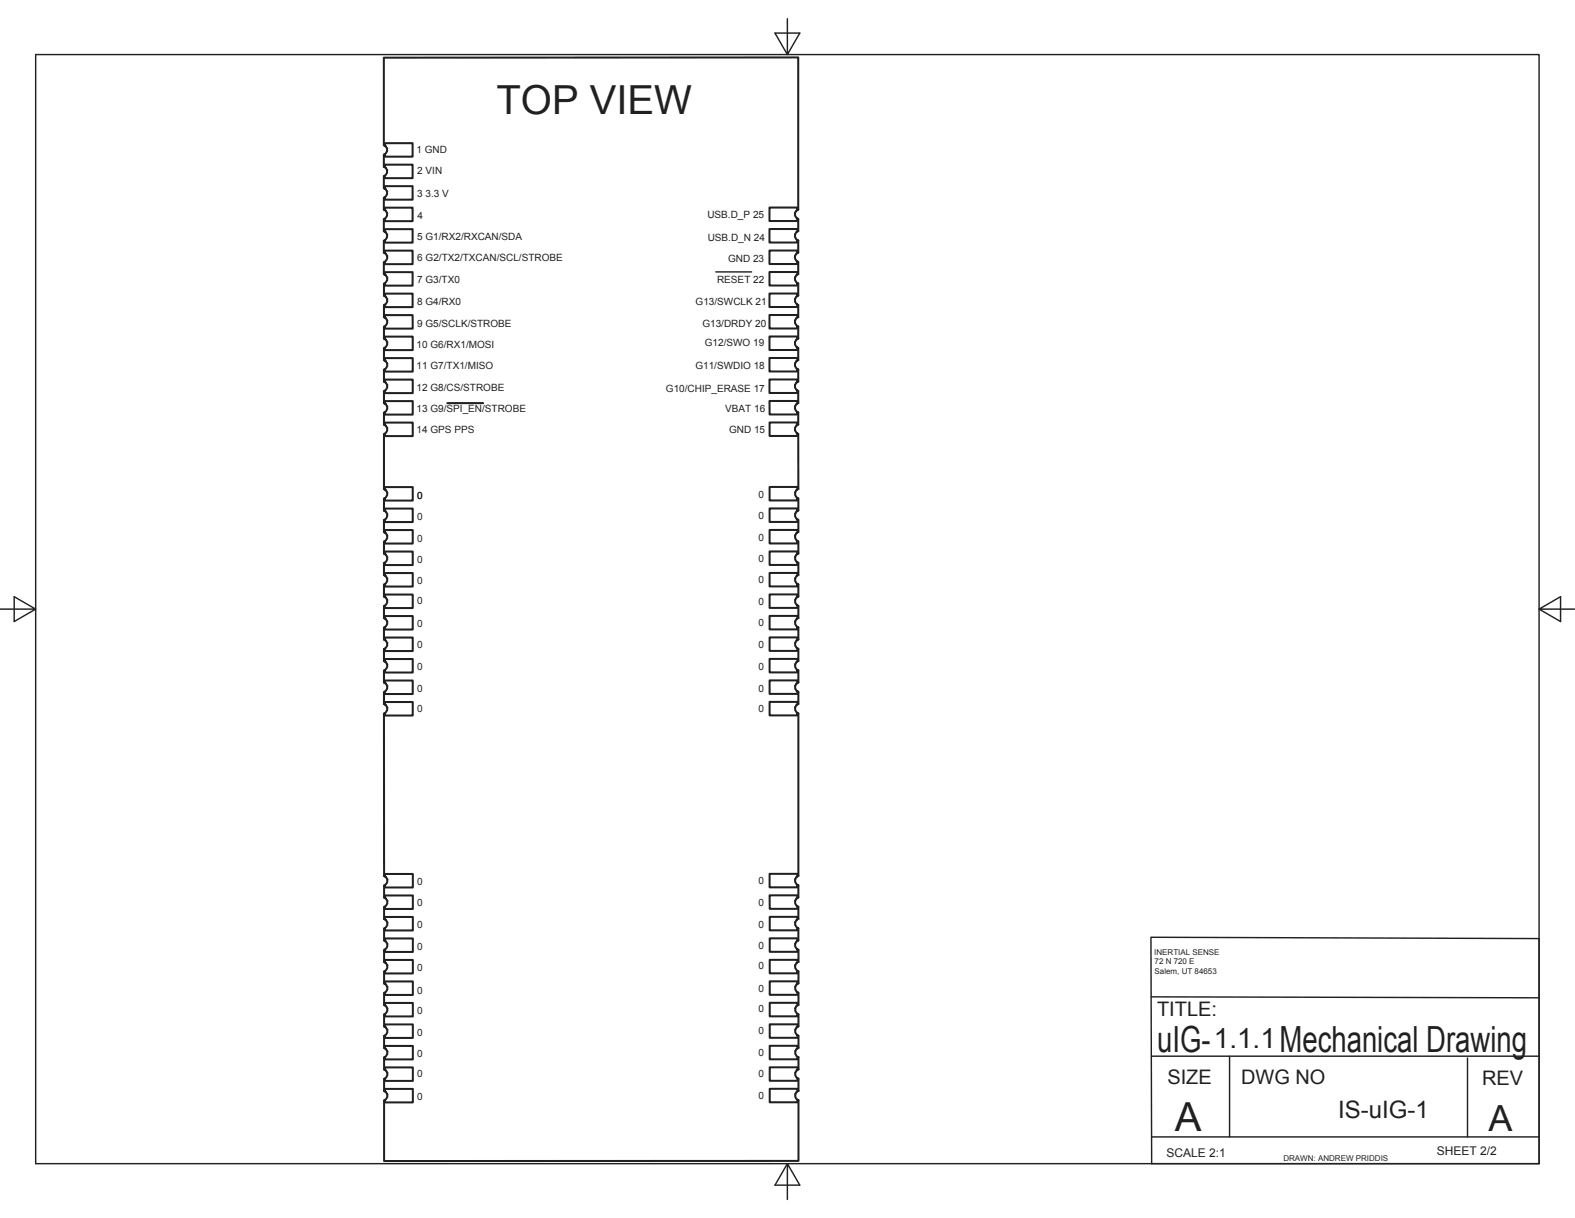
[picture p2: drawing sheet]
<svg xmlns="http://www.w3.org/2000/svg" width="279mm" height="216mm" viewBox="0 0 279 216" stroke-linecap="round" stroke-linejoin="round" font-family="sans-serif">
<g fill="none" stroke="#231f20" stroke-width=".36">
<path d="M68.1 25.8v-15.6h73.5v26.9l-.3 .3M68.1 27.4v2.2M68.1 31.2v2.2M68.1 35.1v2.1M68.1 38.9v2.1M68.1 25.7l.4 .3M68.1 29.5l.4 .3M68.1 33.4l.4 .2M68.1 37.2l.4 .2M68.2 25.4h5v2.4h-5v-.5a.89 .89 0 0 0 0-1.5zM68.2 33h5v2.4h-5v-.4a.89 .89 0 0 0 0-1.6zM68.2 29.2h5v2.4h-5v-.4a.89 .89 0 0 0 0-1.6z"/>
<path d="M68.2 36.8h5v2.4h-5v-.4a.89 .89 0 0 0 0-1.6zM68.3 27.3l-.2 .1M68.3 31.2h-.2M68.3 38.8h-.2M68.3 35h-.2M68.7 26.3h.1M68.7 30.1h.1M68.7 33.9v.1M68.7 37.7v.1M136.5 36.8h5v.4a.89 .89 0 0 0 0 1.6v.4h-5zM141.1 37.7h-.1M141.5 38.8h.1"/>
<path d="M141.6 38.8v2.2l-.3 .2M68.1 42.7v2.1M68.1 46.5v2.1M68.1 54.1v2.1l.4 .2M68.1 57.9v2.1l.4 .3M68.1 41l.4 .2M68.1 44.8l.4 .2M68.1 48.6l.4 .2M68.2 40.6h5v2.4h-4.9v-.4a.9 .9 0 0 0-.1-1.6zM68.3 44.4h4.9v2.4h-4.9v-.4a.89 .89 0 0 0 0-1.5zM68.3 59.7h4.9v2.4h-4.9v-.5a.89 .89 0 0 0 0-1.5zM68.3 48.2h4.9v2.4h-4.9v-.4a.89 .89 0 0 0 0-1.5z"/>
<path d="M68.3 55.9h4.9v2.4h-4.9v-.5a.89 .89 0 0 0 0-1.5zM68.3 52h4.9v2.4h-4.9v-.4a.89 .89 0 0 0 0-1.5zM68.3 42.6l-.2 .1M68.3 46.4l-.2 .1M68.3 50.2l-.2 .1v2.1l.4 .2M68.3 54l-.2 .1M68.3 57.8l-.2 .1M68.7 41.6h.1M68.7 45.4h.1M68.7 49.2h.1M68.7 53h.1M68.7 56.8h.1"/>
<path d="M136.5 40.6h5v.4a.89 .89 0 0 0 0 1.6v.4h-5zM136.5 55.8h5v.5a.89 .89 0 0 0 0 1.5v.4h-5zM136.5 59.6h5v.5a.89 .89 0 0 0 0 1.5v.4h-5zM136.5 48.2h5v.4a.89 .89 0 0 0 0 1.6v.4h-5zM136.5 44.4h5v.4a.89 .89 0 0 0 0 1.6v.4h-5zM136.5 52h5v.5a.89 .89 0 0 0 0 1.5v.4h-5zM141.1 56.8h-.1M141.1 53h-.1M141.1 49.2h-.1M141.1 45.3l-.1 .1M141.1 41.5l-.1 .1M141.5 57.8l.1 .1v2.1"/>
<path d="M141.5 54l.1 .1v2.1M141.5 50.2h.1M141.5 46.4h.1M141.5 42.6h.1M141.6 42.7v2.1M141.6 46.5v2.1M141.6 50.3v2.1M141.6 56.2l-.3 .2M141.6 52.4l-.3 .2M141.6 48.6l-.3 .2M141.6 44.8l-.3 .2M68.1 61.7v2.2"/>
<path d="M68.1 65.5v2.2M68.1 69.3v2.2M68.1 63.8l.4 .3M68.1 67.6l.4 .3M68.1 71.5l.4 .2M68.1 75.3l.4 .2M68.3 63.5h4.9v2.4h-4.9v-.5a.89 .89 0 0 0 0-1.5zM68.3 74.9h4.9v2.4h-4.9v-.4a.89 .89 0 0 0 0-1.6zM68.3 71.1h4.9v2.4h-4.9v-.4a.89 .89 0 0 0 0-1.6zM68.3 67.3h4.9v2.4h-4.9v-.4a.89 .89 0 0 0 0-1.6zM68.3 61.6l-.2 .1M68.3 65.4l-.2 .1"/>
<path d="M68.3 69.3h-.2M68.3 73.1h-.2v2.2M68.3 76.9h-.2v9.8l.4 .2M68.7 60.6h.1M68.7 64.4h.1M68.7 68.2h.1M68.7 72v.1M68.7 75.8v.1M79.4 71.5h6.3M136.5 67.3h5v.4a.89 .89 0 0 0 0 1.5v.5h-5zM136.5 63.5h5v.4a.89 .89 0 0 0 0 1.5v.4h-5zM136.5 71.1h5v.4a.89 .89 0 0 0 0 1.5v.5h-5z"/>
<path d="M136.5 74.9h5v.4a.89 .89 0 0 0 0 1.6v.4h-5zM141.1 75.8h-.1M141.1 72h-.1M141.1 68.2h-.1M141.1 64.4h-.1M141.1 60.6h-.1M141.5 76.9h.1M141.5 73l.1 .1M141.5 69.2l.1 .1v2.1l-.3 .3M141.5 65.4l.1 .1v2.1l-.3 .3M141.5 61.6l.1 .1v2.1l-.3 .2M141.6 73.1v2.1l-.3 .3"/>
<path d="M141.6 76.9v9.8M141.6 60l-.3 .2M68.1 96v2.1l.4 .3M68.1 99.8v2.1l.4 .3M68.3 97.8h4.9v2.4h-4.9v-.5a.89 .89 0 0 0 0-1.5zM68.3 94h4.9v2.4h-4.9v-.5a.89 .89 0 0 0 0-1.5zM68.3 90.1h4.9v2.4h-4.9v-.4a.89 .89 0 0 0 0-1.5zM68.3 86.3h4.9v2.4h-4.9v-.4a.89 .89 0 0 0 0-1.5zM68.3 88.3l-.2 .1v2.1l.4 .2M68.3 92.1l-.2 .1v2.1l.4 .2M68.3 95.9l-.2 .1M68.3 99.7l-.2 .1"/>
<path d="M68.7 87.3h.1M68.7 91.1h.1M68.7 94.9h.1M68.7 98.7h.1M136.5 90.1h5v.5a.89 .89 0 0 0 0 1.5v.4h-5zM136.5 86.3h5v.4a.9 .9 0 0 0 0 1.6v.4h-5zM136.5 93.9h5v.5a.89 .89 0 0 0 0 1.5v.4h-5zM136.5 97.7h5v.5a.89 .89 0 0 0 0 1.5v.4h-5zM141.1 94.9h-.1M141.1 91.1h-.1M141.1 87.3h-.1M141.1 98.7h.1"/>
<path d="M141.5 95.9l.1 .1v2.1M141.5 92.1l.1 .1M141.5 88.3h.1M141.5 99.7l.1 .1M141.6 94.3l-.3 .2M141.6 90.5l-.3 .2M141.6 86.7l-.3 .2M141.6 88.4v2.1M141.6 92.2v2.1M141.6 99.8v2.1M141.6 98.1l-.3 .2M68.1 103.6v2.2"/>
<path d="M68.1 107.4v2.2M68.1 111.3v2.1M68.1 105.7l.4 .3M68.1 109.6l.4 .2M68.1 113.4l.4 .2M68.1 117.2l.4 .2M68.3 113h4.9v2.4h-4.9v-.4a.89 .89 0 0 0 0-1.6zM68.3 109.2h4.9v2.4h-4.9v-.4a.89 .89 0 0 0 0-1.6zM68.3 105.4h4.9v2.4h-4.9v-.4a.89 .89 0 0 0 0-1.6zM68.3 101.6h4.9v2.4h-4.9v-.5a.89 .89 0 0 0 0-1.5zM68.3 116.8h4.9v2.4h-4.9v-.4a.89 .89 0 0 0 0-1.6zM68.3 103.5l-.2 .1"/>
<path d="M68.3 107.4h-.2M68.3 111.2h-.2M68.3 115h-.2v2.2M68.3 118.8h-.2v2.2M68.7 102.5h.1M68.7 106.3h.1M68.7 110.1v.1M68.7 113.9v.1M68.7 117.8h.1M136.5 101.6h5v.4a.89 .89 0 0 0 0 1.5v.4h-5zM136.5 109.2h5v.4a.89 .89 0 0 0 0 1.5v.5h-5zM136.5 116.8h5v.4a.89 .89 0 0 0 0 1.6v.4h-5z"/>
<path d="M136.5 113h5v.4a.89 .89 0 0 0 0 1.6v.4h-5zM136.5 105.4h5v.4a.89 .89 0 0 0 0 1.5v.5h-5zM141.1 117.7v.1M141.1 113.9h.1M141.1 110.1h.1M141.1 106.3h.1M141.1 102.5h.1M141.5 118.8h.1M141.5 115h.1M141.5 111.1l.1 .1M141.5 107.3l.1 .1M141.5 103.5l.1 .1"/>
<path d="M141.6 103.6v2.1M141.6 107.4v2.2M141.6 111.2v2.2M141.6 115v2.2M141.6 118.9v2.1M141.6 117.2l-.3 .2M141.6 113.3l-.3 .3M141.6 109.5l-.3 .3M141.6 105.7l-.3 .3M141.6 101.9l-.3 .2M68.1 121l.4 .2M68.3 124.4h4.9v2.4h-4.9v-.4a.89 .89 0 0 0 0-1.5z"/>
<path d="M68.3 120.6h4.9v2.4h-4.9v-.4a.89 .89 0 0 0 0-1.5zM68.3 122.6l-.2 .1v2.1l.4 .2M68.3 126.4l-.2 .1v28.8M68.7 121.6h.1M68.7 125.4h.1M136.5 120.6h5v.4a.89 .89 0 0 0 0 1.6v.4h-5zM136.5 124.4h5v.4a.89 .89 0 0 0 0 1.6v.4h-5zM141.1 125.4h.1M141.1 121.5v.1M141.5 126.4h.1M141.5 122.6h.1M141.6 122.7v2.1"/>
<path d="M141.6 126.5v28.8M141.6 124.8l-.3 .2M141.6 121l-.3 .2M68.1 155.3l.4 .2M68.1 159.1l.4 .2M68.3 154.9h4.9v2.4h-4.9v-.4a.89 .89 0 0 0 0-1.6zM68.3 158.7h4.9v2.4h-4.9v-.4a.89 .89 0 0 0 0-1.5zM68.3 156.9h-.2v2.2M68.7 155.9h.1M68.7 159.7h.1M136.5 158.7h5v.4a.89 .89 0 0 0 0 1.6v.4h-5zM136.5 154.9h5v.4a.89 .89 0 0 0 0 1.6v.4h-5z"/>
<path d="M141.1 159.6v.1M141.1 155.8v.1M141.5 156.9h.1M141.6 157v2.1M141.6 159.1l-.3 .2M141.6 155.3l-.3 .2M68.1 179.8v2.1l.4 .3M68.1 162.9l.4 .2M68.3 166.3h4.9v2.4h-4.9v-.4a.89 .89 0 0 0 0-1.5zM68.3 170.2h4.9v2.4h-4.9v-.5a.89 .89 0 0 0 0-1.5zM68.3 177.8h4.9v2.4h-4.9v-.5a.89 .89 0 0 0 0-1.5zM68.3 174h4.9v2.4h-4.9v-.5a.89 .89 0 0 0 0-1.5z"/>
<path d="M68.3 162.5h4.9v2.4h-4.9v-.4a.89 .89 0 0 0 0-1.5zM68.3 160.7l-.2 .1v2.1M68.3 164.5l-.2 .1v2.1l.4 .2M68.3 168.3l-.2 .1v2.1l.4 .2M68.3 172.1l-.2 .1v2.1l.4 .3M68.3 175.9l-.2 .1v2.2l.4 .2M68.3 179.7l-.2 .1M68.7 163.5h.1M68.7 167.3h.1M68.7 171.1h.1M68.7 174.9h.1M68.7 178.7h.1"/>
<path d="M136.5 177.8h5v.4a.89 .89 0 0 0 0 1.5v.4h-5zM136.5 162.5h5v.4a.89 .89 0 0 0 0 1.6v.4h-5zM136.5 170.1h5v.5a.89 .89 0 0 0 0 1.5v.4h-5zM136.5 166.3h5v.5a.89 .89 0 0 0 0 1.5v.4h-5zM136.5 173.9h5v.5a.9 .9 0 0 0 0 1.5v.4h-5zM141.1 178.7h.1M141.1 174.9h.1M141.1 171.1h.1M141.1 167.3h.1M141.1 163.5h.1M141.5 179.7l.1 .1v2.1M141.5 175.9l.1 .1"/>
<path d="M141.5 172.1l.1 .1M141.5 168.3l.1 .1M141.5 164.5h.1M141.5 160.7h.1M141.6 160.8v2.1M141.6 164.6v2.1M141.6 178.1l-.3 .2M141.6 174.3l-.3 .2M141.6 170.5l-.3 .2M141.6 166.7l-.3 .2M141.6 162.9l-.3 .2M141.6 168.4v2.1"/>
<path d="M141.6 172.2v2.1M141.6 176v2.1M68.1 183.6v2.2l.4 .2M68.1 187.5v2.1M68.1 191.3v2.1M68.1 189.6l.4 .2M68.1 193.4l.4 .2M68.3 185.4h4.9v2.4h-4.9v-.4a.89 .89 0 0 0 0-1.6zM68.3 189.2h4.9v2.4h-4.9v-.4a.89 .89 0 0 0 0-1.6zM68.3 193h4.9v2.4h-4.9v-.4a.89 .89 0 0 0 0-1.6zM68.3 181.6h4.9v2.4h-4.9v-.4a.89 .89 0 0 0 0-1.6zM68.3 183.6h-.2"/>
<path d="M68.3 187.4h-.2M68.3 191.2h-.2M68.3 195h-.2M68.7 182.5h.1M68.7 186.3v.1M68.7 190.1v.1M68.7 194h.1M136.5 185.4h5v.4a.89 .89 0 0 0 0 1.5v.5h-5zM136.5 181.6h5v.4a.89 .89 0 0 0 0 1.5v.5h-5zM136.5 193h5v.4a.89 .89 0 0 0 0 1.6v.4h-5zM136.5 189.2h5v.4a.89 .89 0 0 0 0 1.6v.4h-5zM141.1 182.5h.1"/>
<path d="M141.1 186.3h.1M141.1 193.9v.1M141.1 190.1h.1M141.5 183.5l.1 .1v2.2M141.5 187.3l.2 .1-.1 2.2-.3 .2M141.5 195l.1 .1v10.7h-73.5v-10.7M141.5 191.2h.1l.1 2.2-.4 .2M141.6 181.9l-.3 .3M141.7 185.7l-.4 .3"/>
</g>
<path d="M6.3 9.7h266.7v196.6h-266.7zM139.7 3.3v6.4l2.2-3.8h-4.4l2.2 3.8M127 48.2h6.3M0 108h6.3l-3.8-2.2v4.4l3.8-2.2M273 108l3.8 2.2v-4.4l-3.8 2.2h6.4M204.2 166.1l68.8 .3v39.9h-68.7zM204.2 176.7l68.8 .2M204.3 187.2h68.7M218.1 187.2v14.3M260.3 187.5v14M139.7 206.3l-2.2 3.8h4.4l-2.2-3.8v6.3M204.3 201.5h68.7" fill="none" stroke="#231f20" stroke-width=".25"/>
<path d="M75.2 36.7h16.4v3.5h-16.4z" fill="#fff"/>
<path d="M75.2 36.7h16.4v3.5h-16.4z" fill="none" stroke="#fff" stroke-width=".35"/>
<path d="M214.8 181.4h12.1v5.2h-12.1z" fill="#fff"/>
<path d="M214.8 181.4h12.1v5.2h-12.1z" fill="none" stroke="#fff" stroke-width=".35"/>
<g font-size="7.1" fill="#231f20">
<text x="88.1" y="20.2">TOP VIEW</text>
<text x="208.4" y="200.4">A</text>
</g>
<g font-size="6.4" fill="#231f20">
<text x="205.3" y="186.4">uIG-1.0.3 Mechanical Drawing</text>
<text x="264.1" y="200.5">A</text>
</g>
<text font-size="4.9" fill="#231f20" x="215.3" y="185.8">1.1.1</text>
<text font-size="4.3" fill="#231f20" x="237.4" y="198.1">IS-uIG-1</text>
<g font-size="3.5" fill="#231f20">
<text x="205.3" y="180.2">TITLE:</text>
<text x="207.1" y="192.1">SIZE</text>
<text x="220.2" y="192.2">DWG NO</text>
<text x="262.9" y="192.3">REV</text>
</g>
<g font-size="2.1" fill="#231f20">
<text x="206.9" y="205">SCALE 2:1</text>
<text x="254.9" y="204.7">SHEET 2/2</text>
</g>
<g font-size="1.8" fill="#231f20">
<text x="73.9" y="27.1">1 GND</text>
<text x="74" y="35">3 3.3 V</text>
<text x="74" y="30.9">2 VIN</text>
<text x="74.1" y="38.8">4 GPS_RESET _N</text>
<text x="125.5" y="38.7">USB.D_P 25</text>
<text x="74" y="42.6">5 G1/RX2/RXCAN/SDA</text>
<text x="74" y="46.3">6 G2/TX2/TXCAN/SCL/STROBE</text>
<text x="125.5" y="42.8">USB.D_N 24</text>
<text x="129.2" y="46.5">GND 23</text>
<text x="74" y="50.2">7 G3/TX0</text>
<text x="127.2" y="50.1">RESET 22</text>
<text x="74" y="54.1">8 G4/RX0</text>
<text x="74" y="57.9">9 G5/SCLK/STROBE</text>
<text x="123.4" y="54.1">G13/SWCLK 21</text>
<text x="124.6" y="58">G13/DRDY 20</text>
<text x="73.9" y="61.7">10 G6/RX1/MOSI</text>
<text x="73.9" y="65.4">11 G7/TX1/MISO</text>
<text x="123.4" y="65.4">G11/SWDIO 18</text>
<text x="125" y="61.4">G12/SWO 19</text>
<text x="73.9" y="69.3">12 G8/CS/STROBE</text>
<text x="118.1" y="69.5">G10/CHIP_ERASE 17</text>
<text x="73.9" y="73">13 G9/SPI_EN/STROBE</text>
<text x="73.9" y="76.8">14 GPS PPS</text>
<text x="128.7" y="73">VBAT 16</text>
<text x="129.3" y="76.8">GND 15</text>
<text x="74" y="88.4">0</text>
<text x="134.6" y="88.3">0</text>
<text x="74" y="92.1">0</text>
<text x="74" y="96">0</text>
<text x="134.6" y="95.9">0</text>
<text x="134.6" y="92.1">0</text>
<text x="74" y="99.8">0</text>
<text x="134.6" y="99.7">0</text>
<text x="74" y="103.5">0</text>
<text x="74" y="107.1">0</text>
<text x="134.6" y="107.3">0</text>
<text x="134.6" y="103.4">0</text>
<text x="74" y="111.2">0</text>
<text x="134.6" y="111">0</text>
<text x="74" y="114.9">0</text>
<text x="74" y="118.8">0</text>
<text x="134.6" y="118.8">0</text>
<text x="134.6" y="114.9">0</text>
<text x="74" y="122.6">0</text>
<text x="134.6" y="122.6">0</text>
<text x="74" y="126.2">0</text>
<text x="134.6" y="126.2">0</text>
<text x="74" y="156.9">0</text>
<text x="74" y="160.5">0</text>
<text x="134.6" y="160.6">0</text>
<text x="134.6" y="156.7">0</text>
<text x="74" y="164.4">0</text>
<text x="134.6" y="164.5">0</text>
<text x="74" y="168.4">0</text>
<text x="74" y="172.1">0</text>
<text x="134.6" y="171.8">0</text>
<text x="134.6" y="168.1">0</text>
<text x="74" y="176.1">0</text>
<text x="74" y="179.7">0</text>
<text x="134.6" y="179.5">0</text>
<text x="134.6" y="175.9">0</text>
<text x="74" y="183.6">0</text>
<text x="134.6" y="183.2">0</text>
<text x="74" y="187.4">0</text>
<text x="74" y="191">0</text>
<text x="134.6" y="190.9">0</text>
<text x="134.6" y="187.3">0</text>
<text x="74" y="194.9">0</text>
<text x="134.6" y="194.9">0</text>
</g>
<g font-size="1.4" fill="#231f20">
<text x="204.8" y="169.2">INERTIAL SENSE</text>
<text x="204.8" y="170.9">72 N 720 E</text>
<text x="204.8" y="172.7">Salem, UT 84653</text>
<text x="227.7" y="205.8">DRAWN: ANDREW PRIDDIS</text>
</g>
</svg>
